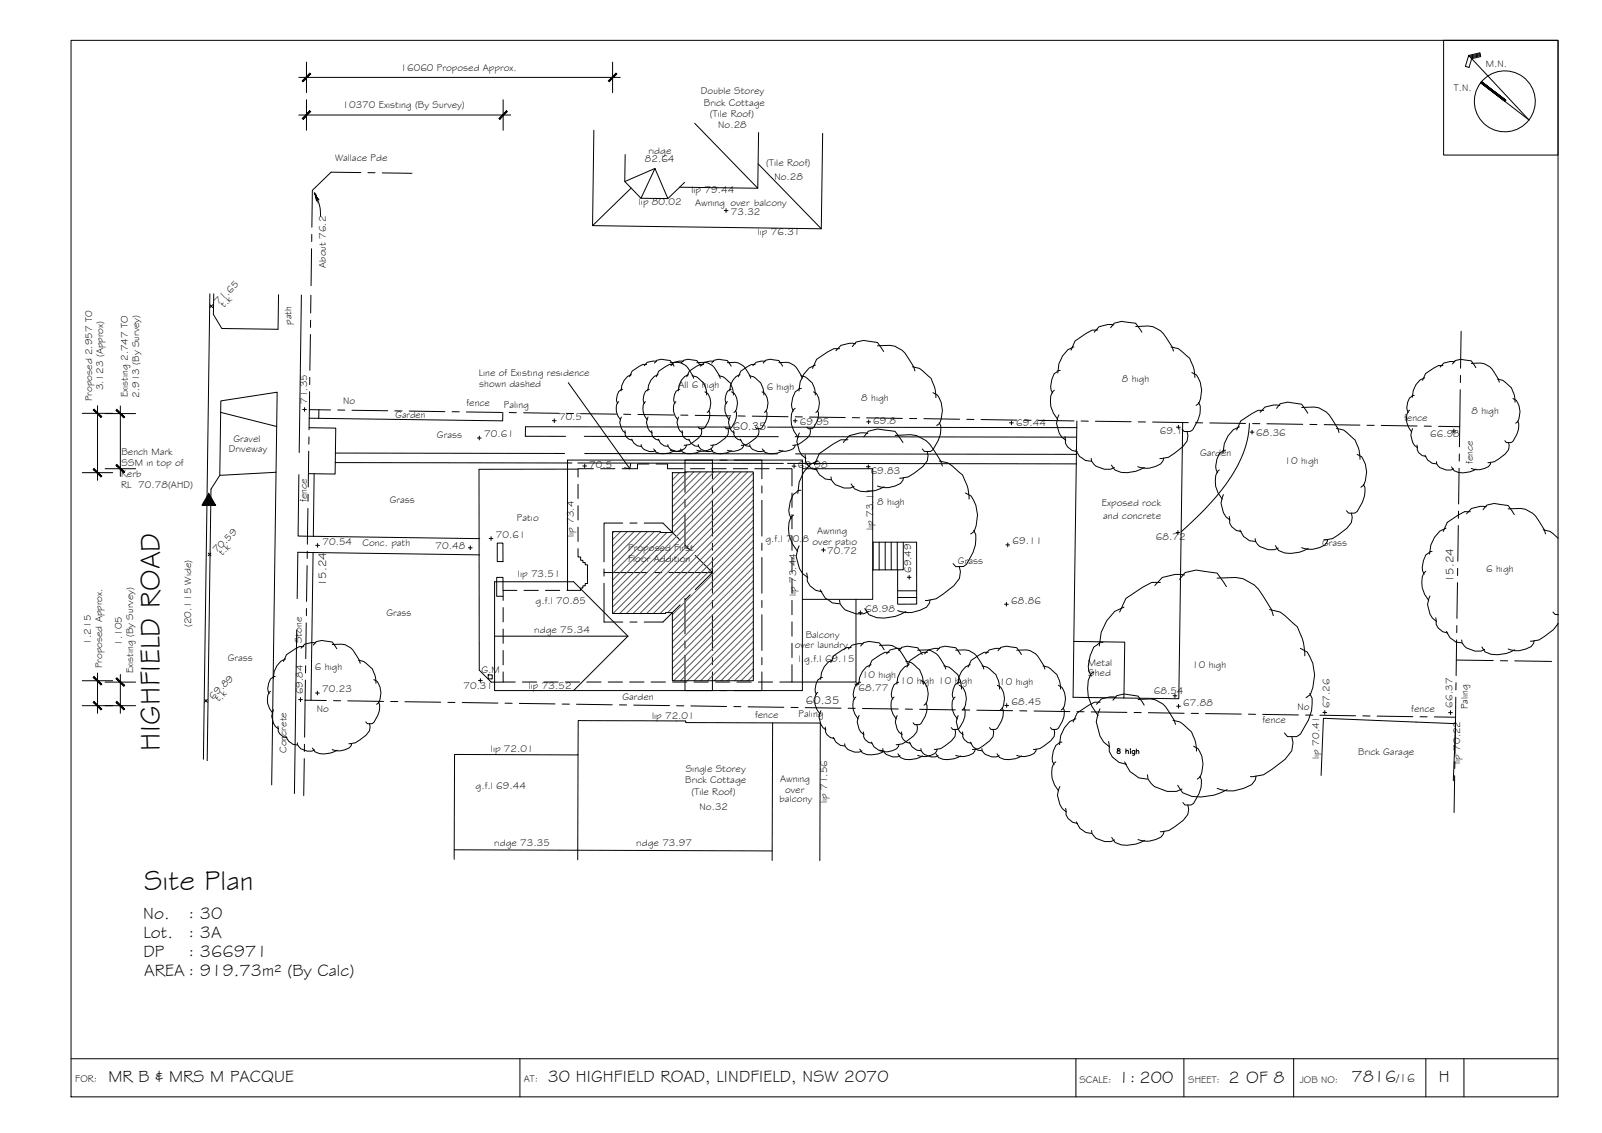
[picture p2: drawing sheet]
<svg xmlns="http://www.w3.org/2000/svg" width="420mm" height="297mm" viewBox="0 0 420 297" stroke-linecap="round" stroke-linejoin="round" font-family="sans-serif">
<!-- layer: BORDER -->
<g fill="none" stroke="#000" stroke-width=".26">
<path d="M18.6 10.6h390v277h-390zM378.6 10.6h30v30.1h-30zM385.2 14.5l2.9-.6 .3 .9-2.4 .6-.7 2.3-1-.3 .9-2.9 15.8 17-12.6-9.8M388.2 14.1l-2.8 .6M388.2 14.3l-2.6 .7M388.3 14.6l-2.5 .6M388.6 21.4l6.3 4.9M18.6 277.6h390M136.4 277.6v10M282.2 277.6v10M310.5 277.6v10M339.3 277.6v10"/>
<path d="M374 277.6v10M383.9 277.6v10"/>
<circle cx="394.7" cy="26.6" r="8"/>
</g>
<g fill="#000" stroke="#000" stroke-width=".26">
<path d="M388.4 21.7l6.3 4.8zM388.5 21.5l6.2 5-6.3-4.8z"/>
<path d="M388.5 21.5l6.2 5 .2-.2zM388.5 21.5l6.4 4.8z"/>
</g>
<!-- layer: BOUNDARY -->
<g fill="none" stroke="#000" stroke-width=".26">
<path d="M94.6 45.2l-7.8-.1-4.9 4.8-.1 9.7M96.5 45.3h1.9M100.3 45.3l7.7 .1M81.5 77.4v4.7M81.7 65.2l-.1 9.7M81.8 61.5v1.8M81.2 98.9v1.9M81.4 87.7l-.1 9.4M81.5 84l-.1 1.8M383 98.4v1.9M383.2 86.9l-.1 9.6M81 118.3l-.2 9.4"/>
<path d="M81 114.5v1.9M81.2 102.7l-.1 4.7M86.7 107.5l-5.6-.1v5.3M88.6 107.5h1.8M92.3 107.6l9.4 .1M103.6 107.7l1.8 .1M107.3 107.8l9.4 .1M118.6 107.9l1.8 .1M122.3 108l9.4 .1M133.6 108.2h1.8M137.3 108.2l9.4 .2M148.6 108.4h1.8"/>
<path d="M152.3 108.5l9.4 .1M163.6 108.6h1.8M167.3 108.7l9.4 .1M178.5 108.8l1.9 .1M182.3 108.9l9.4 .1M193.6 109l1.8 .1M197.3 109.1l9.4 .2M208.6 109.3h1.8M212.3 109.3l9.4 .2M223.5 109.5h1.9M227.3 109.6l9.4 .1M238.6 109.7h1.8"/>
<path d="M242.3 109.8l9.4 .1M253.5 109.9l1.9 .1M257.3 110l9.4 .1M268.5 110.2h1.9M272.3 110.2l9.4 .2M283.5 110.4h1.9M287.3 110.4l9.4 .2M298.5 110.6h1.9M302.3 110.7l9.4 .1M313.5 110.8l1.9 .1M317.3 110.9l9.4 .1M328.5 111.1h1.9"/>
<path d="M332.3 111.1l9.4 .1M343.5 111.3h1.9M347.3 111.3l9.4 .2M358.5 111.5h1.9M362.3 111.5l9.4 .2M373.5 111.7l1.9 .1M377.3 111.8l5.5 .1v5.3M382.7 119v1.9M383 102.2l-.2 9.7M80.8 133.3l-.2 9.4M80.8 129.6v1.8M382.5 137.8l-.2 9.3"/>
<path d="M382.5 134v1.9M382.7 122.8l-.1 9.3M80.4 159.5v1.9M80.5 148.3l-.1 9.4M80.6 144.5v1.9M382.3 152.8l-.2 9.3M382.3 149v1.9M80.1 178.3l-.1 5.3M80.2 174.5l-.1 1.9M80.3 163.3l-.1 9.4M381.9 179l-.1 1.9M382 173.1l9.6 .1"/>
<path d="M382 167.8l-.1 9.3M382.1 164v1.9M393.5 173.2h1.9M397.3 173.3l9.7 .1M79.8 198.9l-.1 9.7M79.8 195.1v1.9M80 183.6l5.6 .1M80 183.6l-.1 9.7M87.5 183.7h1.8M91.2 183.7l9.4 .2M102.5 183.9h1.8M106.2 184l9.4 .1"/>
<path d="M117.5 184.1l1.8 .1M121.2 184.2l9.4 .1M132.4 184.4h1.9M136.2 184.4l9.4 .1M147.5 184.6h1.8M151.2 184.6l9.4 .2M162.5 184.8h1.8M166.2 184.9l9.4 .1M177.4 185l1.9 .1M181.2 185.1l9.4 .1M192.5 185.2l1.8 .1M196.2 185.3l9.4 .1"/>
<path d="M207.4 185.5h1.9M211.2 185.5l9.4 .2M222.4 185.7h1.9M226.2 185.8l9.4 .1M237.4 185.9h1.9M241.2 186l9.4 .1M252.4 186.1l1.9 .1M256.2 186.2l9.4 .1M267.4 186.3l1.9 .1M271.2 186.4l9.4 .2M282.4 186.6h1.9M286.2 186.6l9.4 .2"/>
<path d="M297.4 186.8h1.9M301.2 186.9l9.4 .1M312.4 187h1.9M316.2 187.1l9.4 .1M327.4 187.2l1.9 .1M331.2 187.3l9.4 .1M342.4 187.5h1.9M346.2 187.5l9.3 .2M357.4 187.7h1.9M361.2 187.7l9.4 .2M372.4 187.9h1.9M381.6 199.6l-.1 1.9"/>
<path d="M381.7 188l-.1 9.7M381.8 182.8l-.1 5.2h-5.5M381.5 203.4l-.1 9.6"/>
</g>
<!-- layer: TEXT -->
<path d="M82.4 50.6l1.3 1.8M83 52.7v-.3l.2-.1 .7 2.1 .2 2.3M128 176.9h1.1v1.1h-1.1zM293.1 196.3v.4a.51 .51 0 0 1 .6 .2 .51 .51 0 0 1 0 .6h-.6a.51 .51 0 0 1 0-.6 .51 .51 0 0 1 .6-.2v-.3zM295.3 197l.3-.3 .3 .1v.8M295.3 196.3v1.3M296.4 196.4h.1M296.5 196.8v.8M297.6 196.8l-.1 1.1h-.4M297.6 196.9a.4 .4 0 0 0-.6 0 .4 .4 0 0 0 0 .6 .4 .4 0 0 0 .6-.1M298 197l.3-.2h.3l.1 .8M298 196.4v1.2" fill="none" stroke="#000" stroke-width=".26"/>
<g fill="#000" stroke="#000" stroke-width=".26">
<path d="M82.4 50.6l.4 .8zM83 51.6l.2 .7-.2 .1z"/>
<path d="M82.8 51.2l.1 .6zM82.8 51.2l.1 .6z"/>
<path d="M82.9 51.4v.5zM82.9 51.4v.5z"/>
<path d="M82.9 51.4l.1 1zM82.9 51.4l.1 1z"/>
<path d="M83 51.6l.2 .7zM83.1 51.8l.1 .5 .3-.1z"/>
<path d="M54.8 129.4l1.7 3h-3.5zM53 132.4h3.5z"/>
</g>
<!-- layer: EXISTING -->
<g fill="none" stroke="#000" stroke-width=".26">
<path d="M55 77l-1.7 122.1M56.1 77l-.1 5.4 2.2 3.7 14.7 .2 .2-9M79 77.4l-.5 41.2M57.9 108.1l-.3 16.5M57.9 105.1l14.8-2.3-.1 9-14.7-3.7zM72.6 111.8l-.2 12-14.8 .8-2.3 3.6-1 71.2M81.1 112.1l7 .1-.2 12.1-7-.1M83.6 107.4v2.3l-2.5-.1M88 118.8l60.1 .1M131.9 108.1l-.1 2.2-48.2-.6M153.2 114.4l50.9 .1M153.4 118.9l50.5 .1"/>
<path d="M191.7 112l-53.9-.1v2.5h10.5M201.3 112l81.1 .1M208.5 114.5l73.9 .1M208.6 119l73.7 .1M282.4 110.4l-1 72.4 13.4 .2 .2-14.6-13.4-.2M310.2 110.8l-1 72.4-14.4-.2M327.7 111a30.2 30.2 0 0 1-7.3 17.4 82 82 0 0 1-10.6 11M72.4 123.8l-1.1 82M78.4 124.5l-.2 16 4 .1M82.4 124.2l-.2 16.4M87.9 121.3l62.1 .1M151.5 123h-25.9l.1 52.7 3.1 3.1h3.1"/>
<path d="M151.5 121.4l54 .1M151.6 127v3.7M151.6 132.6v3.7M151.6 138.2v3.8M155.6 122.9h-4v2.2M157.5 122.9h3.8M170.2 121.6h-3v1.3h-4M172.1 121.6h3v1.3h4.1M181.1 122.9h3.7M186.7 122.9h3.8M192.3 122.9h3.8M198 122.9h3.7"/>
<path d="M203.6 122.9h4.1v4.5M206.6 121.5l75.7 .1M207.7 129.3v3.7M207.7 134.9v3.8M77.9 156.9l.2-12.1 4 .1-.5 38.7M82.1 144.9l43.7 .6M82.2 140.6l43.6 .6M130.4 142.4h1.5v4.8h-1.5zM131.9 154.8v-3.4h-1.6v4.9h1.6M132 159.3v3.7M135.6 154.8h-3.6v2.6M137.4 154.8h3.8"/>
<path d="M143.1 154.8h3.7M151.6 143.8v2.2h.7v.9h.6v.6h.6v.6h.6v4.9h-.6v.6h-.6v.6h-.6v.6h-3.6M207.7 140.5v3.8M207.7 146.1v3.8M207.7 151.8v3.7M207.7 157.4v3.8M224.5 157.1v21.7h-16.8M228.9 142.1h11.5v16.3h-5v-9M229 142.1v7.3M230.6 142.1v7.3M232.2 142.1v7.3M233.7 142.1l.1 7.3"/>
<path d="M235.3 142.1v7.3M235.4 156.6h5M235.4 154.9h5M236.9 142.1v7.3h-8M77.8 165.1l-.6 42.9M132 176.2v2.6h3.1M132 164.9v3.8M132 170.5v3.8M137 178.8h3.8M142.6 178.8h3.8M148.3 178.8h3.7M153.9 178.8h3.7"/>
<path d="M159.5 178.8h3.8M165.1 178.8h3.8M170.8 178.8h3.7M176.4 178.8h3.7M182 178.8h3.8M187.6 178.8h3.8M193.3 178.8h3.7M198.9 178.8h3.7M207.7 174.3v4.5h-3.2M207.7 163v3.8M207.7 168.6v3.8"/>
</g>
<!-- layer: ROOFPLAN EXIST. -->
<g fill="none" stroke="#000" stroke-width=".26">
<path d="M155.8 34.2l-.4 25 13.2 .1 46.8 .7 .4-25M182.2 32.3l16.5 17.1M199 34.7l-.3 14.7-20.4-.3-3.1 3-7.1-.1M164 40.5l-.1 7.1 4.2 4.4M165.5 49.3l-10.1 9.9M168.1 52l3.7-7.8 3.4 7.9M171.8 44.2l-7.9 3.4M179.5 47.8l-1.2 1.3M198.8 43l16.6 17M179.6 120.6v8.5M179.6 131v1.9M179.6 134.7v8.5"/>
<path d="M210.4 122.9h18.5v34.2h-18.5M148.9 154.8v-34.2h61.5v60.5h-80.7v-28.6h20.7l14.3 14.3M179.6 156.9v9.3M129.7 166.8h35M164.7 166.8l-14.3 14.3M179.6 168v1.9M179.6 171.8v9.3M151.6 197.9l-.1 27.5M202.6 189.5l12.5 .1-.1 36M346.5 203.3l.6-15 31.8 1.3 2.9 .1-.6 15M119.1 225.3l.1-27.5 32.4 .1v-9l18 .1h10.2v.4l22.8 .1-.1 36.1M119.1 222.8l83.4 .3"/>
</g>
<!-- layer: HGTS_11 -->
<g fill="none" stroke="#000" stroke-width=".26">
<path d="M189.9 55.2h1M190.4 54.7v1M55.1 79.9l.7 .7M55.8 79.9l-.7 .7M79.4 107.4h1M79.9 106.9v1M125.2 114.8h1M125.7 114.3v1M144.9 110.3h1M145.4 109.8v1M208.1 110.3h.9M208.6 109.8l-.1 1"/>
<path d="M227.3 110.6h1M227.8 110.1v1M264.8 110.8l1 .1M265.3 110.4v1M308.6 112h.9M309.1 111.5l-.1 1M327.9 113.3h1M328.4 112.8v1M380.8 113h1M381.3 112.5v1M152.9 122.2h.9M153.4 121.7l-.1 1"/>
<path d="M207.8 122.2h1M208.3 121.7v1M227.2 122.4h1M227.7 121.9v1M308.4 139.6h1M309 139.1l-.1 1M54.6 145l.7 .7M55.3 145l-.7 .7M82.8 143h1M83.3 142.5v1M122.8 143.6h1M123.3 143.1v1"/>
<path d="M128.3 141.2h1M128.8 140.7v1M215.5 144.2h1M216 143.7l-.1 1M237.9 151.3l1 .1M238.4 150.8v1M263.4 158.4h1M263.8 142.8l1 .1M264 157.9l-.1 1M264.3 142.4v1M125.5 178.4h1M126 177.9v1"/>
<path d="M224.2 179.4h1M224.7 178.9v1M225.1 160.6h1.1M225.6 160.1v1.1M53.7 183.4l.7 .7M54.4 183.4l-.7 .7M78.3 183.4h1M78.8 182.9v1M82.7 181.7h1M83.2 181.2v1M263.5 184.9l1 .1M264 184.5v1"/>
<path d="M307.7 182.4h1M308.2 181.9v1M308.6 185.1l1 .1M309.1 184.7v.9M346.9 186.8h1M347.5 186.3l-.1 1M379.9 186.8h1M380.4 186.3v1"/>
</g>
<!-- layer: VEGSPREAD -->
<g fill="none" stroke="#000" stroke-width=".26">
<path d="M165.6 98.2a4.4 4.4 0 0 0-2.7 4.3M169.6 95.5h-1l-2.8 1.8-.7 1.5M171.6 95.2l.7-.7 1.2-.3 2.3 .3 1 1.5M172.2 94.7h-1l-1.4 .3-.8 .9M172.6 98.2a4.3 4.3 0 0 0-2.7 4.3M175.8 95.1a4.2 4.2 0 0 1 5 2l1.1 2.1M176.6 95.5h-1l-2.8 1.8-.7 1.5M178.7 95.2l.6-.7 1.2-.3 2.3 .3 1 1.5M179.2 94.7h-1l-1.4 .3-.8 .9M180.6 98.2a4.3 4.3 0 0 0-2.7 4.3M181.5 98.5a4.9 4.9 0 0 1 3.8 5.1M182.8 95.1a4.2 4.2 0 0 1 5 2l.9 1.4 .2 .7"/>
<path d="M184.6 95.5h-1l-2.8 1.8-.7 1.5M186.7 95.2l.6-.7 1.2-.3 2.3 .3 1 1.5M187.2 94.7h-1l-1.4 .3-.8 .9M188.5 98.5a4.5 4.5 0 0 1 3.8 4.7v.4M190.8 95.1a4.2 4.2 0 0 1 5 2l.9 1.4 .2 .7M194.1 98.2a4.3 4.3 0 0 0-2.7 4.3M196.5 98.5a5 5 0 0 1 3.8 5.1M198.1 95.5h-1l-2.8 1.8-.7 1.5M200.2 95.2l.6-.7 1.2-.3 2.3 .3 1 1.5M200.7 94.7h-1l-1.4 .3-.9 .9M204.3 95.1a4.2 4.2 0 0 1 5 2l1.1 2.1M210 98.5a4.9 4.9 0 0 1 3.8 5.1"/>
<path d="M213.9 95.7l-1.7 .8-1.4 1.6-.9 2-.4 2.4M220.2 91.4h-1.5l-1.6 .9-2.9 1.9-1.1 2.4M223.5 90.9l1-1.2 2-.4 3.6 .5 1.7 2.4M224.4 90.1l-1.6-.1-2.3 .5-1.3 1.4M230.1 90.6a6.9 6.9 0 0 1 7.3 2l2.2 3.6 .4 1M239.3 96.2l1.8 .4 .9 .6 2.2 2 .4 1a7.7 7.7 0 0 1 .9 4M278.1 97.1h-.6l-1 .9-.6 1.5-.3 1.9 .1 .8 .4 .9M281.7 90.9l-1.7 .8-1.3 1.6-1 2.1-.3 2.4M287.9 86.5h-1.5l-4.5 2.9-1 2.4M291.3 85.9l.9-1.2 2-.4 3.6 .4 1.7 2.4M292.1 85.2l-1.6-.1-2.2 .6-1.3 1.4M297.9 85.6l3.2-.1a5.8 5.8 0 0 1 4.9 3.2l1.4 2.3 .4 1"/>
<path d="M307.1 91l1.9 .4 .8 .6 2.2 1.9 .4 1.1a7.8 7.8 0 0 1 1 4M312.6 97.7l1.2 .6a7.2 7.2 0 0 1 .6 7.4l-.7 .6M373.7 99.1a5.1 5.1 0 0 0-3.3 5.1M378.4 95.8h-1.1l-3.4 2.1-.8 1.8M380.9 95.4l.8-.9 1.4-.3 2.8 .4 1.2 1.8M381.6 94.9l-1.2-.1-1.7 .4-1 1M385.9 95.3a5.1 5.1 0 0 1 6 2.4l1.1 1.7 .2 .8M392.8 99.4a5.4 5.4 0 0 1 3.9 3.1l.5 1.3 .1 1.6M162.3 105.3a2.56 2.56 0 0 0-.6 2.7l.4 1.1 .7 1M163 109.3a3.1 3.1 0 0 0 1 4.2M163.3 102.1a1.84 1.84 0 0 0-1.4 1.5l-.2 1.1 .3 1.1M163.9 112.9a2.08 2.08 0 0 0 2 2.5"/>
<path d="M165.7 115.1a2.58 2.58 0 0 0 2.5 1.9M168.2 116.6v.4a2.74 2.74 0 0 0 3.7 1.1M169.3 105.3a2.95 2.95 0 0 0-.2 3.8l.7 1M170 109.3a3.1 3.1 0 0 0 1 4.2M170.3 102.1a2.23 2.23 0 0 0-1.6 2.6l.3 1.1M170.9 112.9a2.08 2.08 0 0 0 2 2.5M171.5 117.7a2.07 2.07 0 0 0 2.5 1.3l1.4-.2 1.5-.6M172.7 115.1a2.52 2.52 0 0 0 2.5 1.9M175.2 116.6v.4a2.74 2.74 0 0 0 3.7 1.1M177.3 105.3a2.95 2.95 0 0 0-.2 3.8l.7 1M178 109.3a3.1 3.1 0 0 0 1 4.2M178.3 102.1a1.82 1.82 0 0 0-1.4 1.5l-.2 1.1 .3 1.1"/>
<path d="M178.5 117.7a2.07 2.07 0 0 0 2.5 1.3l1.4-.2 1.4-.6M178.9 112.9a2.08 2.08 0 0 0 2 2.5M180 116.7l-.1 .4a3.6 3.6 0 0 1-4.1 .9M180.7 115.1a2.52 2.52 0 0 0 2.4 1.9M183.1 116.6l.1 .4a2.74 2.74 0 0 0 3.7 1.1M183.9 112.4v1.5l-.7 1-2.4 1.7-1.4 .1M184.9 102.7a3.3 3.3 0 0 1 1.3 4.4l-.2 .7-.5 .3M185.9 107.7a4.2 4.2 0 0 1-1.4 4.7h-1l-.4-.4M186.5 117.7a2.07 2.07 0 0 0 2.5 1.3l1.4-.2 1.4-.6M187 116.7v.4a3.7 3.7 0 0 1-4.2 .9M190.8 105.3a2.87 2.87 0 0 0-.2 3.8l.6 1M190.9 112.4v1.5l-.7 1-2.4 1.7-1.4 .1"/>
<path d="M191.5 109.3a3.1 3.1 0 0 0 1 4.2M191.8 102.1a1.82 1.82 0 0 0-1.4 1.5l-.2 1.1 .3 1.1M191.9 102.7a3.3 3.3 0 0 1 1.3 4.4l-.3 .7-.4 .3M192.4 112.9a2.08 2.08 0 0 0 2 2.5M192.9 107.7a4.2 4.2 0 0 1-1.4 4.7h-1l-.4-.4M194.1 115.1a2.58 2.58 0 0 0 2.5 1.9M195 116.7v.4a3.7 3.7 0 0 1-4.2 .9M196.6 116.6l.1 .4a2.76 2.76 0 0 0 3.7 1.1M198.9 112.4v1.5l-.7 1-2.4 1.7-1.4 .1M199.9 102.7a3.3 3.3 0 0 1 1.3 4.4l-.3 .7-.4 .3M199.9 117.7a2.11 2.11 0 0 0 2.6 1.3l1.4-.2 1.4-.6M200.9 107.7a4.2 4.2 0 0 1-1.4 4.7h-1.1l-.3-.4"/>
<path d="M208.5 116.7v.4a3.7 3.7 0 0 1-4.2 .9M208.6 107l-.6 .5a6.7 6.7 0 0 0 1.3 7.2M209.6 113.5a4.9 4.9 0 0 0 1.8 6.7M210.2 101.9h-.6l-1 .8-.7 1.5-.3 1.9 .1 .8 .4 .9M211.1 119.2l.2 .7a3.1 3.1 0 0 0 3 3.3M212.4 112.4v1.5l-.7 1-2.4 1.7-1.4 .1M213.4 102.7a2.93 2.93 0 0 1 1.5 2.9l-.5 2.2-.4 .3M214.4 107.7a3.3 3.3 0 0 1-.1 2.9l-.9 1.5-.4 .3h-1.1l-.3-.4M222.4 115.3h-1.9l-2 1.1-3.6 2.5-1.3 3M226.6 114.5l1.1-1.5 2.5-.5 4.5 .6 2.1 2.9M227.6 113.6l-2-.1-2.8 .7-1.6 1.8M234.8 114.2l4-.2a7.5 7.5 0 0 1 6.1 4l1.8 2.9 .4 1.3"/>
<path d="M243.2 118.4l.2 1-.2 1.4-1.2 1.5-3.8 2.7-2.2 .4M244.7 102.9l1.2 .7a7.2 7.2 0 0 1 .5 7.4l-.7 .6M246.3 110.8l.4 .9a8 8 0 0 1-2.6 6.7h-1.7l-.5-.7M276.5 102.3l-.5 .5a6.6 6.6 0 0 0 1.4 7.2M277.7 108.8a4.9 4.9 0 0 0 1.8 6.6M279.3 114.5l.1 .6a3 3 0 0 0 3.1 3.3M282.2 118l1 1.7 1.5 1 1.5 .2M311.3 113.1l.3 1.1-.3 1.4-1.1 1.5-3.7 2.8-2.3 .3M314.3 105.5l.5 .9a7.9 7.9 0 0 1-2.6 6.7h-1.6l-.6-.6M321.4 118h-.5l-1.1 .9-.6 1.5-.4 1.9 .1 .8 .5 .9M325.1 111.9l-1.6 .7-1.4 1.7-1 2-.3 2.4M331.5 107.6h-1.5l-4.6 2.8-1.1 2.3"/>
<path d="M334.8 107.1l1-1.3 1.9-.4 3.7 .6 1.6 2.3M335.7 106.3l-1.7-.1-2.2 .5-1.3 1.4M341.4 106.8l3.2-.1a5.9 5.9 0 0 1 4.9 3.4l1.4 2.2 .3 1.1M350.5 112.3l1.9 .4 .8 .7 2.2 2 .4 1a7.9 7.9 0 0 1 .9 4M355.9 119.1l1.2 .7a7.2 7.2 0 0 1 .6 7.4l-.8 .5M369.7 107.5a3.1 3.1 0 0 0-.7 3.3l.5 1.3 .8 1.2M370.5 112.4a3.8 3.8 0 0 0 1.3 5M370.9 103.7a2.26 2.26 0 0 0-1.7 1.7l-.2 1.4 .4 1.3M371.6 116.7l.1 .5a2.28 2.28 0 0 0 2.3 2.5M373.7 119.4a3.1 3.1 0 0 0 3 2.2M395.7 116l.1 .9-.1 1-.9 1.1-2.9 2-1.7 .3M396.8 104.5l.9 .5a5.5 5.5 0 0 1 .4 5.5l-.6 .4"/>
<path d="M398 110.4a4 4 0 0 1-.2 3.4l-1 1.9-.5 .3h-1.2l-.4-.5M208.1 135l-.7 .6a8.3 8.3 0 0 0 1.8 9M210 128.5l-.6 .1-1.4 1-.8 1.9-.3 2.4 .1 1 .6 1.1M214 122.8a4.1 4.1 0 0 0 3.9 3M214.5 120.8l-2 1-1.7 2-1.2 2.6-.4 3M217.9 125l.1 .8a4.4 4.4 0 0 0 6 1.7M223.2 126.9l.9 1.3a8 8 0 0 0 7.8-.6M236.9 125.3l-.1 .6-.6 .9a6.6 6.6 0 0 1-6.1 .6M246.3 120.9l2.3 .5 3.9 3.1a12 12 0 0 1 1.7 6.3M253.2 129.2l1.5 .8a9 9 0 0 1 .8 9.3l-.9 .7M255.4 139.1l.5 1a10.6 10.6 0 0 1-2.4 7.9l-.8 .5-2 .1-.7-.8M286.2 120.2l.1 .7a4.3 4.3 0 0 0 6 1.7"/>
<path d="M291.5 121.9l.9 1.3a7.9 7.9 0 0 0 7.7-.7M305.2 120.1l-.1 .6-.7 .9a6.4 6.4 0 0 1-6 .8M319.8 123.2l-.5 .4a6.7 6.7 0 0 0 1.3 7.3M320.9 129.7a5 5 0 0 0 1.7 6.7M322.4 135.4l.1 .6a3 3 0 0 0 3 3.4M325.2 139a4.1 4.1 0 0 0 4 3M354.4 134.5l.3 1.1-.3 1.4-1.2 1.5-3.7 2.7-2.3 .3M357.6 127l.4 .8a8.9 8.9 0 0 1-2.1 6.3l-.6 .4h-1.6l-.6-.6M376.7 121l.1 .6a3.2 3.2 0 0 0 4.5 1.3M380.7 122.4a2.53 2.53 0 0 0 3.1 1.6l1.7-.3 1.7-.7M391 121.2l-.1 .5a4.4 4.4 0 0 1-4.5 1.3l-.5-.2M209.6 143.1l-.8 2.8 .9 3.1 .8 1.4 1.4 1"/>
<path d="M211.6 150.2l.1 .8a3.8 3.8 0 0 0 3.8 4.1M215.1 154.6l1.3 2.2 1.9 1.3 1.9 .2M220.2 157.4l.1 .9 1.4 1.6 2.8 1h2.1l1.2-.5M226.8 159.5l1.1 1.7a9.9 9.9 0 0 0 9.7-.9M243.9 157.3l-.1 .8-.8 1.1a8.3 8.3 0 0 1-7.6 .9M251.6 148.5l.3 1.4-.3 1.7-1.4 1.9-4.7 3.5-2.8 .4M294.8 159.2l-2.4 1.1-2.1 2.4-1.5 3.1-.5 3.5M304.3 152.7h-2.2l-2.5 1.3-4.3 2.9-1.6 3.6M309.4 151.9l1.4-1.8 2.9-.6 5.5 .8 2.5 3.5M310.6 150.7l-2.4-.1-3.4 .8-1.9 2.1M319.2 151.6l4.9-.2a8.9 8.9 0 0 1 7.3 5l2.1 3.4 .5 1.6M329.2 141.2l.1 .8a4.3 4.3 0 0 0 5.9 1.7"/>
<path d="M333 159.8l2.7 .7 4.6 3.8a15 15 0 0 1 1.9 7.6M334.5 143l.8 1.3a8 8 0 0 0 7.8-.5M348.2 141.4l-.1 .7-.7 .8a6.6 6.6 0 0 1-6 .7M72.2 177.4a2.26 2.26 0 0 0-1.8 1.7l-.2 1.4 .4 1.3M74.9 172.8a5.1 5.1 0 0 0-3.2 5.1M79.7 169.5h-1.2l-3.4 2.1-.8 1.8M82.2 169.1l.7-.9 1.5-.3 2.7 .4 1.2 1.8M82.8 168.6l-1.2-.1-1.7 .4-.9 1M87.1 169a5 5 0 0 1 6.1 2.4l1 1.7 .3 .8M94 173.1a5.5 5.5 0 0 1 4 3.1l.5 1.3 .1 1.6M98.1 178.2l.8 .5a5.5 5.5 0 0 1 .4 5.5l-.5 .5M215.7 177.6a2.28 2.28 0 0 0-1.7 1.8l-.2 1.4 .4 1.3"/>
<path d="M218.4 173a5.2 5.2 0 0 0-3.2 5.1M223.2 169.8h-1.1l-3.4 2.1-.8 1.8M225.7 178.9a2.21 2.21 0 0 0-1.7 1.8l-.2 1.3 .4 1.3M225.7 169.4l.8-.9 1.4-.3 2.8 .4 1.2 1.7M226.4 168.8l-1.2-.1-1.7 .4-1 1.1M228.5 174.3a5.2 5.2 0 0 0-3.3 5.1M230.7 169.2a5.1 5.1 0 0 1 6 2.4l1.1 1.7 .2 .8M233.2 171h-1.1l-3.4 2.1-.8 1.8M235.7 178.9a2.28 2.28 0 0 0-1.7 1.8l-.2 1.3 .4 1.3M235.7 170.6l.8-.9 1.4-.3 2.8 .4 1.2 1.8M236.4 170h-1.2l-1.7 .4-1 1M237.5 173.3a5.4 5.4 0 0 1 4 3.1l.5 1.3 .2 1.7"/>
<path d="M238.4 174.3a5.2 5.2 0 0 0-3.2 5.1M240.7 170.5a5.1 5.1 0 0 1 6 2.4l1.1 1.7 .2 .8M241.6 178.4a3.5 3.5 0 0 1 1.8 3.5l-.5 2.6-.6 .4M243.2 171h-1.1l-3.4 2.1-.8 1.8M245.7 170.6l.8-.9 1.4-.3 2.8 .4 1.2 1.8M246.4 170h-1.2l-1.7 .4-1 1M247.6 174.6a5.6 5.6 0 0 1 3.9 3l.5 1.4 .2 1.7M250.7 170.5a5.1 5.1 0 0 1 6 2.4l1.1 1.7 .2 .8M251.6 179.7l.9 .5a5.5 5.5 0 0 1 .4 5.5l-.6 .4M251.7 178.9a2.28 2.28 0 0 0-1.7 1.8l-.2 1.3 .4 1.3M254.5 174.3a5.2 5.2 0 0 0-3.3 5.1M257.5 174.6a5.5 5.5 0 0 1 4 3l.5 1.4 .2 1.7"/>
<path d="M259.2 171h-1.1l-3.4 2.1-.8 1.8M261.6 179.7a3.5 3.5 0 0 1 1.8 3.4l-.2 1.7-.3 .9-.6 .4M261.7 170.6l.8-.9 1.4-.3 2.8 .4 1.2 1.8M262.4 170h-1.2l-1.7 .4-1 1M266.7 170.5a5.1 5.1 0 0 1 6 2.4l1.1 1.7 .2 .8M273.5 174.6a5.5 5.5 0 0 1 4 3l.5 1.4 .2 1.7M277.6 179.7a3.5 3.5 0 0 1 1.8 3.4l-.2 1.7-.3 .9-.6 .4M286.9 176.1l-.8 .7a10 10 0 0 0 1.9 10.8M289.3 168.4h-.8l-1.6 1.3-1 2.2-.5 2.8 .2 1.3 .6 1.3M341.1 170l1.7 1a10.9 10.9 0 0 1 .9 11.1l-1.2 .8M408.6 161.1v.1M408.6 163.4v.2"/>
<path d="M70.9 181.2a3.1 3.1 0 0 0-.7 3.3l.5 1.3 .8 1.2M71.7 186.1a3.7 3.7 0 0 0 1.4 5M72.9 190.4l.1 .5a2.28 2.28 0 0 0 2.2 2.5M75 193.1a3.1 3.1 0 0 0 3 2.2M78 194.7l.1 .6a3.2 3.2 0 0 0 4.4 1.3M81.9 196.1a2.53 2.53 0 0 0 3.1 1.6l1.7-.3 1.7-.7M92.2 194.9l-.1 .5a4.4 4.4 0 0 1-4.5 1.3l-.5-.2M96.9 189.7l.2 .8-.2 1.1-.9 1.1-2.8 2-1.7 .3M99.3 184.1a4 4 0 0 1-.2 3.5l-1 1.8-.5 .3h-1.3l-.4-.5M214.5 181.5a3.1 3.1 0 0 0-.7 3.2l.5 1.3 .8 1.2M215.3 186.3a3.7 3.7 0 0 0 1.3 5.1M216.4 190.6l.1 .5a2.28 2.28 0 0 0 2.3 2.5"/>
<path d="M218.5 193.3a3.1 3.1 0 0 0 3 2.3M221.5 195l.1 .6a3.4 3.4 0 0 0 4.5 1.3M224.5 182.7a3.1 3.1 0 0 0-.7 3.3l.4 1.3 .9 1.2M225.3 187.6a3.7 3.7 0 0 0 1.3 5M225.5 196.4l.6 1a6.1 6.1 0 0 0 5.9-.5M226.4 191.9l.1 .5a2.28 2.28 0 0 0 2.3 2.5M228.5 194.6a3.1 3.1 0 0 0 3 2.2M231.5 196.3l.1 .5a3.3 3.3 0 0 0 4.5 1.3M234.5 182.7a3.1 3.1 0 0 0-.7 3.3l.4 1.3 .9 1.2M235.3 187.6a3.7 3.7 0 0 0 1.3 5M235.5 197.6a2.51 2.51 0 0 0 3.1 1.6l1.7-.3 1.7-.7M235.8 195.1l-.1 .5a4.2 4.2 0 0 1-4.6 1.3l-.4-.1"/>
<path d="M236.4 191.9a2.46 2.46 0 0 0 2.4 3M238.5 194.6a3.1 3.1 0 0 0 3 2.2M240.5 190l.1 .8-.1 1-.9 1.2-2.9 2-1.7 .2M241.5 196.3l.1 .5a3.3 3.3 0 0 0 4.4 1.3M242.8 184.3a4 4 0 0 1-.2 3.5l-1 1.9-.5 .3h-1.2l-.4-.5M245.5 197.6l.6 1a6.1 6.1 0 0 0 5.9-.4M245.8 196.4l-.1 .5-.5 .6a5 5 0 0 1-4.5 .5M250.5 191.2l.1 .8-.1 1.1-.9 1.1-2.9 2.1-1.7 .2M250.5 182.7a3.1 3.1 0 0 0-.7 3.3l.4 1.3 .9 1.2M251.3 187.6a3.7 3.7 0 0 0 1.3 5M252.4 191.9a2.46 2.46 0 0 0 2.4 3M252.8 185.6a4 4 0 0 1-.1 3.5l-1.1 1.8-.5 .3h-1.2l-.4-.5"/>
<path d="M254.5 194.6a3.1 3.1 0 0 0 3 2.2M255.8 196.4l-.1 .5a4.3 4.3 0 0 1-4.6 1.3l-.4-.2M257.5 196.3l.1 .5a3.3 3.3 0 0 0 4.5 1.3M260.5 191.2l.1 .8-.1 1.1-.9 1.1-2.9 2.1-1.7 .2M261.5 197.6l.6 1a6.1 6.1 0 0 0 5.9-.4M262.8 185.6a4 4 0 0 1-.2 3.5l-1 1.8-.5 .3h-1.2l-.4-.5M271.8 196.4l-.1 .5a4.3 4.3 0 0 1-4.5 1.3l-.5-.2M276.5 191.2l.1 .8-.1 1.1-.9 1.1-2.9 2.1-1.7 .2M276.9 199.7l-.5 .5a6.7 6.7 0 0 0 1.3 7.2M278.5 194.6h-.5l-1.1 .8a4.6 4.6 0 0 0-.4 5.1M278.8 185.6a4 4 0 0 1-.2 3.5l-1 1.8-.5 .3h-1.2l-.4-.5M282.2 188.4l-1.6 .8-1.4 1.6-1 2-.3 2.4"/>
<path d="M288.5 185.8l-.5 1.2-.5 2.2 1 3.7 1 1.7 1.6 1.2M288.6 184.1h-1.6l-4.5 2.8-1.1 2.4M290.8 194.4l.1 1a4.5 4.5 0 0 0 4.6 5M291.9 183.6l1-1.2 1.9-.5 3.7 .6 1.6 2.4M292.8 182.8l-1.7-.1-2.2 .5-1.3 1.5M295 199.7l1.4 2.6 2.3 1.6 2.2 .4M298.5 183.4a6.9 6.9 0 0 1 7.2 1.9l2.3 3.5 .3 1.1M307.6 188.8l1.9 .5 .9 .6 2.1 2 .4 1a8.2 8.2 0 0 1 .9 4M313 195.6l1.2 .7a7.1 7.1 0 0 1 .6 7.4l-.8 .6M338.8 193.1l.3 1.6-.3 2.1-1.8 2.3-5.6 4-3.4 .5M343.5 181.8l.6 1.3a12.7 12.7 0 0 1-3 9.4l-1 .6h-2.4l-.8-1M278 206.2a4.9 4.9 0 0 0 1.7 6.7"/>
<path d="M279.5 211.9l.1 .7a3.1 3.1 0 0 0 3 3.3M282.3 215.5a4 4 0 0 0 4 3M286.3 217.7l.1 .8a4.4 4.4 0 0 0 5.9 1.7M291.6 219.6l.8 1.3a8.1 8.1 0 0 0 7.8-.6M300.9 203.1l.2 1.2 1.6 1.9 3.4 1.3h2.5l1.4-.6M305.3 217.9l-.1 .7-.7 .8a6.6 6.6 0 0 1-6 .7M308.9 205.9l1.3 1.9 2.4 1a14 14 0 0 0 9.2-1.8M311.5 211l.2 1.1-.2 1.4-1.1 1.5-3.8 2.7-2.3 .4M314.6 203.5l.5 .9a8.6 8.6 0 0 1-2.1 6.2l-.6 .4h-1.6l-.6-.6M329.4 203.5l-.1 .9-1 1.3a9.8 9.8 0 0 1-9.1 1"/>
</g>
<!-- layer: ROOFPLAN NEW -->
<g fill="none" stroke="#000" stroke-width=".26">
<path d="M163.3 137.1h-4.9v10.2M165.2 137.1h1.9M169 137.1h4.9l4.5 4.5M179.6 120.6h7.3M186.8 120.6v4.9M186.8 127.4v1.9M186.8 131.2v9.3M188.8 120.6h1.9M192.6 120.6h7.2v4.9M199.8 127.4v1.9M199.8 131.2v9.3M158.4 150.1h11.4"/>
<path d="M158.4 149.2v1.8M158.4 152.9v10.2h4.9M171.7 150.1h1.9M175.4 150.1h11.4M178.4 158.6l-4.5 4.5h-4.9M179.7 143l1.3 1.3M181 155.9l-1.3 1.4M182.3 145.6l4.5 4.5M186.8 142.4v1.9M186.8 146.1v9.4M186.8 157.4v1.9M186.8 150.1l-4.5 4.5"/>
<path d="M199.8 142.4v1.9M199.8 146.1v9.4M199.8 157.4v1.9M165.2 163.1h1.9M186.8 161.2v9.3M186.8 172.4v1.9M186.8 176.2v4.9M199.8 161.2v9.3M199.8 172.4v1.9M199.8 176.2v4.9h-7.2M179.6 181.1h7.3M188.8 181.1h1.9"/>
</g>
<!-- layer: HATCH -->
<g fill="none" stroke="#545454" stroke-width=".26">
<path d="M161 139.4l-.3 .3M162.8 139.4l-2.1 2.1M164.5 139.4l-3.8 3.8M166.3 139.4l-5.6 5.6M168.1 139.4l-7.4 7.4M169.8 139.4l-9.1 9.1M171.6 139.4l-10.9 10.9M173.3 139.5l-12.6 12.6M174.9 139.6l-14.2 14.3M176.5 123.9l-.2 .1M178.2 123.9l-1.9 1.9M180.2 123.7l-3.9 3.9"/>
<path d="M182 123.7l-5.7 5.6M183.7 123.7l-7.4 7.4M185.5 123.7l-9.2 9.2M187.3 123.7l-11 10.9M189 123.7l-12.7 12.7M190.8 123.7l-14.5 14.5M192.6 123.7l-31.9 31.9M194.4 123.7l-33.7 33.7M196.1 123.7l-35.4 35.4M197.6 124l-36.8 36.8M197.6 125.8l-35.1 35M197.6 127.6l-33.3 33.2"/>
<path d="M197.6 129.3l-31.5 31.5M197.6 131.1l-29.8 29.7M197.6 132.9l-28 27.9M197.6 134.6l-26.2 26.2M197.6 136.4l-24.5 24.4M197.6 138.2l-22.5 22.4M197.6 139.9l-21.3 21.3M197.6 141.7l-21.3 21.2M197.6 143.5l-21.3 21.2M197.6 145.2l-21.3 21.2M197.6 147l-21.3 21.2M197.6 148.8l-21.3 21.2"/>
<path d="M197.6 150.5l-21.3 21.3M197.6 152.3l-21.3 21.2M197.6 154.1l-21.3 21.2M197.6 155.8l-21.3 21.3M197.6 157.6l-20.9 20.9M197.6 159.4l-19.1 19.1M197.6 161.1l-17.4 17.4M197.6 162.9l-15.6 15.6M197.6 164.7l-13.8 13.8M197.6 166.4l-12 12.1M197.6 168.2l-10.3 10.3M197.6 170l-8.5 8.5"/>
<path d="M197.6 171.7l-6.8 6.8M197.6 173.5l-5 5M197.6 175.3l-3.2 3.2M197.6 177.1l-1.4 1.4"/>
</g>
<!-- layer: NEWWORK -->
<path d="M160.7 139.4h12.6v.2h3v-15.7h3.3v-.2h18v54.8h-21.3v-17.9h-1.8v.2h-13.8z" fill="none" stroke="#000" stroke-width=".26"/>
<!-- layer: 0.13 -->
<g fill="none" stroke="#000" stroke-width=".26">
<path d="M379.3 138.5l-1.7 .7-1.4 1.6-.9 2.1-.4 2.4M385.6 134.1h-1.5l-4.5 2.9-1.1 2.3M389 133.6l.9-1.2 2-.4 3.6 .5 1.7 2.4M389.8 132.9l-1.6-.1-2.3 .5-1.3 1.4M395.5 133.4l3.3-.1a6 6 0 0 1 4.8 3.3l1.4 2.3 .3 1.1M404.7 138.9l1.9 .4 2 1.8M374 149.8l-.6 .4a6.7 6.7 0 0 0 1.3 7.2M375 156.2a5 5 0 0 0 1.8 6.7M375.6 144.6h-.6l-1 .9-.7 1.5-.3 1.8 .1 .9 .4 .8M376.6 162l.1 .6a3.1 3.1 0 0 0 3 3.4M379.4 165.5l.9 1.8 1.6 1 1.5 .2M383.4 167.8l.1 .7a4.4 4.4 0 0 0 5.9 1.8"/>
<path d="M388.6 169.6l.9 1.3a8.1 8.1 0 0 0 7.8-.5M402.3 168l-.1 .6-.6 .9a6.5 6.5 0 0 1-6.1 .7M407.3 160.5l.5 .6h.8M408.6 163.6l-1.2 1.5-3.8 2.7-2.2 .3"/>
</g>
<!-- layer: DIMENSION -->
<g fill="none" stroke="#000" stroke-width=".26">
<path d="M80.4 16.3v8M160.7 16.3v8M78.4 30.2h55.5M78.4 20.3h84.3M80.4 26.2v8M132 26.2v8M21.6 108.4h8M25.6 106.4v19.5M27.6 108.4h8M31.6 106.4v18.5M21.6 123.9h8M27.6 122.9h8"/>
<path d="M21.6 178.5h8M25.6 176.5v10.5M27.6 178.8h8M31.6 176.8v10.2M21.6 185h14"/>
</g>
<!-- layer: 0 -->
<g fill="#000" stroke="#000" stroke-width=".26">
<path d="M81.3 19.2l-1.8 2.2 2-2zM79.3 21.2l2-2-1.8 2.2z"/>
<path d="M81.3 29.1l-1.8 2.2 2-2zM81.3 29.1l-1.8 2.2-.2-.3z"/>
<path d="M130.9 31l.2 .3 1.7-2.2zM132.8 29.1l.3 .2-2 2z"/>
<path d="M159.6 21.2l.2 .2 1.8-2.2zM161.6 19.2l.2 .2-2 2z"/>
<path d="M24.5 107.5l2 2 .2-.2zM24.5 107.5l.2-.2 2 2z"/>
<path d="M30.4 107.5l2.1 2 .2-.2zM30.4 107.5l.3-.2 2 2z"/>
<path d="M24.7 122.8l-.2 .2 2.2 1.8zM24.5 123l2.2 1.8-.2 .2z"/>
<path d="M30.4 122l2.3 1.8-2-2zM30.4 122l2.3 1.8-.2 .2z"/>
<path d="M24.5 177.6l2 2 .2-.2zM24.5 177.6l.2-.3 2 2.1z"/>
<path d="M30.4 177.9l2.1 2 .2-.2zM30.4 177.9l.3-.2 2 2z"/>
<path d="M24.5 184.1l2.2 1.8-2-2zM24.5 184.1l2.2 1.8-.2 .2z"/>
<path d="M30.4 184.1l2.3 1.8-2-2zM30.4 184.1l2.3 1.8-.2 .2z"/>
</g>
<path d="M149 100.3l16.2 22.6M165.4 121.5l-.2 1.4-1.4-.2" fill="none" stroke="#000" stroke-width=".26"/>
<g font-size="7.5">
<text x="41.9" y="196.8" transform="rotate(-90 41.9 196.8)">HIGHFIELD ROAD</text>
<text x="37.8" y="233.3">Site Plan</text>
</g>
<g font-size="4.5">
<text x="37.6" y="240.9">No.</text>
<text x="37.6" y="245.9">Lot.</text>
<text x="49.4" y="240.9">: 30</text>
<text x="49.4" y="245.9">: 3A</text>
<text x="37.6" y="250.9">DP</text>
<text x="49.4" y="250.9">: 366971</text>
<text x="37.8" y="255.9">AREA : 919.73m² (By Calc)</text>
<text x="28.4" y="283.6">MR B &amp; MRS M PACQUE</text>
<text x="143.6" y="283.6">30 HIGHFIELD ROAD, LINDFIELD, NSW 2070</text>
<text x="293.4" y="283.9">1: 200</text>
<text x="322.2" y="283.9">2 OF 8</text>
<text x="354.4" y="283.8">7816</text>
<text x="377.4" y="283.7">H</text>
</g>
<text font-size="3.2" x="366.2" y="283.8">/16</text>
<g font-size="3">
<text x="192.2" y="112.8">60.35</text>
<text x="85.5" y="153.7" transform="rotate(-90 85.5 153.7)">15.24</text>
<text x="381.2" y="152.6" transform="rotate(-90 381.2 152.6)">15.24</text>
<text x="211.3" y="184.6">60.35</text>
</g>
<g font-size="2.6">
<text x="389.7" y="17.5">M.N.</text>
<text x="105" y="18.6">16060 Proposed Approx.</text>
<text x="381.3" y="23.7">T.N.</text>
<text x="89.8" y="28.4">10370 Existing (By Survey)</text>
<text x="183.8" y="24.7">Double Storey</text>
<text x="184.6" y="27.7">Brick Cottage</text>
<text x="186.2" y="30.7">(Tile Roof)</text>
<text x="188.4" y="33.6">No.28</text>
<text x="170.1" y="40.4">ridge</text>
<text x="87.9" y="42.3">Wallace Pde</text>
<text x="169.1" y="42.6">82.64</text>
<text x="201" y="43.6">(Tile Roof)</text>
<text x="203.1" y="47.3">No.28</text>
<text x="167.6" y="53.7">lip 80.02</text>
<text x="181.4" y="50.6">lip 79.44</text>
<text x="182.3" y="53.9">Awning over balcony</text>
<text x="191.7" y="56.3">73.32</text>
<text x="198.7" y="61.7">lip 76.31</text>
<text x="85.5" y="70.2" transform="rotate(-90 85.5 70.2)">About 76.2</text>
<text x="57.2" y="80" transform="rotate(-44 57.2 80)">71.65</text>
<text x="58.8" y="80.7" transform="rotate(-44 58.8 80.7)">t.k</text>
<text x="76.5" y="85.2" transform="rotate(-90 76.5 85.2)">path</text>
<text x="125.6" y="98.7">Line of Existing residence</text>
<text x="125.7" y="101.6">shown dashed</text>
<text x="177.9" y="101.8">All 6 high</text>
<text x="294.2" y="100">8 high</text>
<text x="24.2" y="105.2" transform="rotate(-90 24.2 105.2)">Proposed 2.957 T0</text>
<text x="27.1" y="102.4" transform="rotate(-90 27.1 102.4)">3.123 (Approx)</text>
<text x="33.5" y="104.2" transform="rotate(-90 33.5 104.2)">Existing 2.747 TO</text>
<text x="36.5" y="104.3" transform="rotate(-90 36.5 104.3)">2.913 (By Survey)</text>
<text x="80.5" y="105.9" transform="rotate(-90 80.5 105.9)">71.35</text>
<text x="90" y="106">No</text>
<text x="122.3" y="106.5">fence</text>
<text x="132.2" y="106.9">Paling</text>
<text x="201.1" y="102.2">6 high</text>
<text x="225.9" y="105">8 high</text>
<text x="103.8" y="109.5">Garden</text>
<text x="146.6" y="110.1">70.5</text>
<text x="209.8" y="111.3">69.95</text>
<text x="229" y="111.2">69.8</text>
<text x="266.5" y="111.7">69.44</text>
<text x="304.2" y="113.8">69.1</text>
<text x="368.2" y="110.3">fence</text>
<text x="385.9" y="108.5">8 high</text>
<text x="31.8" y="119.2">Bench Mark</text>
<text x="60" y="118.4">Driveway</text>
<text x="61.2" y="115.9">Gravel</text>
<text x="114.6" y="114.7">Grass</text>
<text x="127" y="114.7">70.61</text>
<text x="314.8" y="119.6">Garden</text>
<text x="329.4" y="114.3">68.36</text>
<text x="375.1" y="114.7">66.98</text>
<text x="31.8" y="125">Kerb</text>
<text x="31.9" y="122.1">SSM in top of</text>
<text x="154.5" y="122.7">70.5</text>
<text x="209.3" y="122.7">69.98</text>
<text x="228.4" y="124.3">69.83</text>
<text x="336.9" y="121.6">10 high</text>
<text x="386.3" y="121.6" transform="rotate(-90 386.3 121.6)">fence</text>
<text x="31.8" y="127.9">RL 70.78(AHD)</text>
<text x="80.5" y="131.6" transform="rotate(-90 80.5 131.6)">fence</text>
<text x="102.2" y="131.9">Grass</text>
<text x="135.5" y="136.7">Patio</text>
<text x="230.1" y="132.3">8 high</text>
<text x="289" y="132.7">Exposed rock</text>
<text x="289.3" y="136">and concrete</text>
<text x="84.6" y="142.8">70.54</text>
<text x="95" y="143.2">Conc. path</text>
<text x="130.1" y="141">70.61</text>
<text x="150.5" y="140.8" transform="rotate(-90 150.5 140.8)">lip 73.4</text>
<text x="200.7" y="142">g.f.l 70.8</text>
<text x="213.1" y="142.8">over patio</text>
<text x="214.3" y="140.1">Awning</text>
<text x="229" y="138.9" transform="rotate(-90 229 138.9)">lip 73.11</text>
<text x="265.6" y="142.7">69.11</text>
<text x="303.2" y="141.5">68.72</text>
<text x="346.7" y="143.1">Grass</text>
<text x="56.8" y="145.1" transform="rotate(-44 56.8 145.1)">70.59</text>
<text x="58.4" y="145.8" transform="rotate(-44 58.4 145.8)">t.k</text>
<text x="114.2" y="144">70.48</text>
<text x="164.7" y="147.4">Floor Addition</text>
<text x="164.8" y="144.5">Proposed First</text>
<text x="217" y="145.4">70.72</text>
<text x="251.2" y="147.9">Grass</text>
<text x="135.9" y="151.3">lip 73.51</text>
<text x="239" y="150.3" transform="rotate(-90 239 150.3)">69.49</text>
<text x="389.8" y="150">6 high</text>
<text x="101.4" y="161.5">Grass</text>
<text x="140.4" y="158.3">g.f.l 70.85</text>
<text x="208.8" y="156.3" transform="rotate(-90 208.8 156.3)">lip 73.44</text>
<text x="226.9" y="160.5">68.98</text>
<text x="265.2" y="158.3">68.86</text>
<text x="50.1" y="164.4" transform="rotate(-90 50.1 164.4)">(20.115 Wide)</text>
<text x="140.1" y="166">ridge 75.34</text>
<text x="211.3" y="167.3">Balcony</text>
<text x="23.9" y="169" transform="rotate(-90 23.9 169)">1.215</text>
<text x="32" y="169.4" transform="rotate(-90 32 169.4)">1.105</text>
<text x="59.7" y="173.3">Grass</text>
<text x="79.2" y="168.6" transform="rotate(-90 79.2 168.6)">Stone</text>
<text x="208.5" y="170">over laundry</text>
<text x="209.5" y="173.5">l.g.f.l 69.15</text>
<text x="26.8" y="175.3" transform="rotate(-90 26.8 175.3)">Proposed Approx.</text>
<text x="34.9" y="176.5" transform="rotate(-90 34.9 176.5)">Existing (By Survey)</text>
<text x="82.6" y="175.6">6 high</text>
<text x="126.2" y="176.3">G.M</text>
<text x="226.1" y="177.9">10 high</text>
<text x="236.1" y="179.2">10 high 10 high</text>
<text x="262.1" y="179.6">10 high</text>
<text x="285.3" y="174.7">Metal</text>
<text x="285.4" y="177.3">Shed</text>
<text x="312.7" y="175.2">10 high</text>
<text x="55.8" y="183.4" transform="rotate(-44 55.8 183.4)">69.89</text>
<text x="57.4" y="184.2" transform="rotate(-44 57.4 184.2)">t.k</text>
<text x="79.5" y="182" transform="rotate(-90 79.5 182)">69.84</text>
<text x="84.5" y="181.5">70.23</text>
<text x="121.5" y="180.7">70.31</text>
<text x="138.7" y="180.6">lip 73.52</text>
<text x="163.2" y="183.5">Garden</text>
<text x="225.2" y="181.1">68.77</text>
<text x="265.3" y="184.8">68.45</text>
<text x="302.6" y="182">68.54</text>
<text x="310.4" y="185">67.88</text>
<text x="348.7" y="185.7" transform="rotate(-90 348.7 185.7)">67.26</text>
<text x="380.9" y="185.5" transform="rotate(-90 380.9 185.5)">66.37</text>
<text x="385" y="185.9" transform="rotate(-90 385 185.9)">Paling</text>
<text x="83.1" y="186.6">No</text>
<text x="171" y="188.4">lip 72.01</text>
<text x="198" y="188.2">fence</text>
<text x="209.5" y="188">Paling</text>
<text x="331.1" y="189.6">fence</text>
<text x="340.3" y="186.2">No</text>
<text x="370.1" y="186.7">fence</text>
<text x="75.1" y="197.4" transform="rotate(-90 75.1 197.4)">Concrete</text>
<text x="128.8" y="197.1">lip 72.01</text>
<text x="356.2" y="197.9">Brick Garage</text>
<text x="179.9" y="202.3">Single Storey</text>
<text x="346" y="198.9" transform="rotate(-90 346 198.9)">lip 70.41</text>
<text x="383" y="200.2" transform="rotate(-90 383 200.2)">lip 70.22</text>
<text x="124.7" y="206.9">g.f.l 69.44</text>
<text x="179.7" y="205.3">Brick Cottage</text>
<text x="181.4" y="208.5">(Tile Roof)</text>
<text x="204.6" y="205.1">Awning</text>
<text x="205.9" y="207.9">over</text>
<text x="183.5" y="212.2">No.32</text>
<text x="204.5" y="210.3">balcony</text>
<text x="216.9" y="210.5" transform="rotate(-90 216.9 210.5)">lip 71.56</text>
<text x="129.6" y="221.9">ridge 73.35</text>
<text x="166.8" y="221.9">ridge 73.97</text>
<text x="19.8" y="283.8">FOR:</text>
<text x="137.4" y="283.6">AT:</text>
<text x="283.1" y="283.9">SCALE:</text>
<text x="311.6" y="283.9">SHEET:</text>
<text x="340.9" y="283.9">JOB NO:</text>
</g>
</svg>
